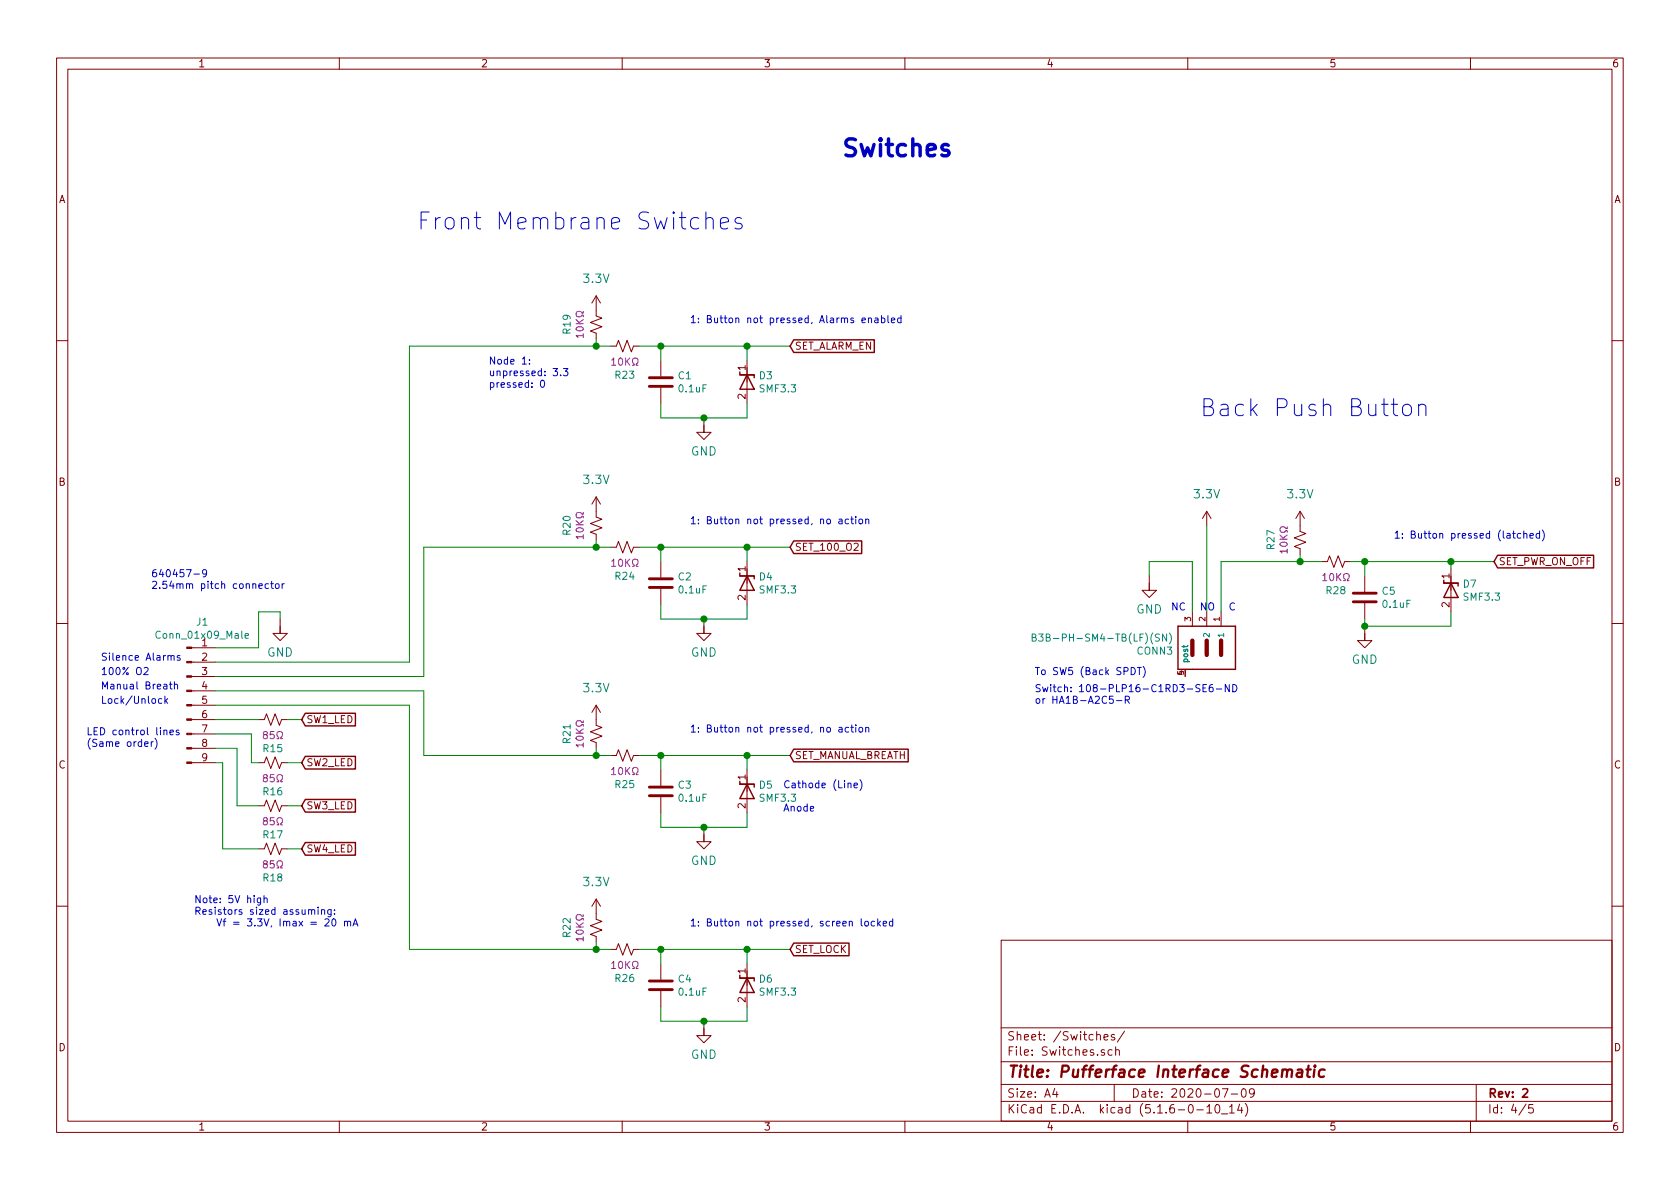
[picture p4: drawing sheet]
<svg xmlns="http://www.w3.org/2000/svg" width="297mm" height="210mm" viewBox="0 0 297 210" stroke-linecap="round" stroke-linejoin="round" font-family="sans-serif">
<g fill="none" stroke="#840000" stroke-width=".18">
<path d="M10 10.3h277v189.9h-277zM12 12.2h273v186.1h-273zM60 10.3v1.9M110 10.3v1.9M160 10.3v1.9M210 10.3v1.9M260 10.3v1.9M105.4 52.3v3.6l1 .4-2 .7 2 .8-2 .7 1 .4v1M105.4 52.3l-.8 1.3M105.4 52.3l.8 1.3M10 60.2h2M107.9 61.2h1.1l.3-1 .8 2 .8-2 .7 2 .4-1h1"/>
<path d="M116.8 63.7v2.8M116.8 68.6v2.8M124.5 73.9v2.5h-1.3l1.3 1.3 1.2-1.3h-1.2v-1.2M132.1 63.7v7.7M285 60.2h2M105.4 87.9v3.5l1 .4-2 .8 2 .7-2 .8 1 .4v1M105.4 87.9l-.8 1.2M105.4 87.9l.8 1.2M107.9 96.8h1.1l.3-1 .8 2 .8-2 .7 2 .4-1h1M116.8 99.3v2.8M132.1 99.3v7.6M151 96.2l.5-.1 .2 .1v.2v.2l-.7 .7h.7"/>
<path d="M213.4 90.4l-.8 1.3M213.4 90.4l.7 1.3M213.4 90.4v2.6M229.9 90.4v3.6l1 .4-2 .7 2 .8-2 .7 1 .4v1M229.9 90.4l-.8 1.3M229.9 90.4l.7 1.3M233.7 99.3h1l.4-1 .7 2 .8-2 .8 2 .3-1h1.1M10 110.3h2M33.9 119.6h4.2M33.9 117.1h4.2M33.9 114.5h4.2M49.5 109.5v2.5h-1.2l1.2 1.3 1.3-1.3h-1.3v-1.3"/>
<path d="M116.8 104.1v2.8M124.5 109.5v2.5h-1.3l1.3 1.3 1.2-1.3h-1.2v-1.3M203.2 101.8v2.6h-1.3l1.3 1.3 1.3-1.3h-1.3v-1.3M210.8 108.2v2.5M213.4 108.2v2.5M215.9 108.2v2.5M241.3 110.7v2.6h-1.3l1.3 1.2 1.3-1.2h-1.3v-1.3M241.3 101.8v2.8M241.3 106.7v2.8M256.5 100.6v7.6M285 110.3h2M33.9 134.9h4.2"/>
<path d="M33.9 132.3h4.2M33.9 129.8h4.2M33.9 127.2h4.2M33.9 124.7h4.2M33.9 122.2h4.2M45.7 134.9h1l.4-1 .8 2 .7-2 .8 2 .4-1h1M45.7 127.2h1l.4-1 .8 2.1 .7-2.1 .8 2.1 .4-1.1h1M105.4 124.7v3.6l1 .3-2 .8 2 .8-2 .7 1 .4v1M105.4 124.7l-.8 1.3M105.4 124.7l.8 1.3M107.9 133.6h1.1l.3-1 .8 2 .8-2 .7 2 .4-1h1M116.8 136.1v2.8"/>
<path d="M132.1 136.1v7.7M45.7 150.1h1l.4-1 .8 2 .7-2 .8 2 .4-1h1M45.7 142.5h1l.4-1 .8 2 .7-2 .8 2 .4-1h1M105.4 159v3.6l1 .3-2 .8 2 .8-2 .7 1 .4v1M105.4 159l-.8 1.3M105.4 159l.8 1.3M116.8 141v2.8M124.5 146.3v2.5h-1.3l1.3 1.3 1.2-1.3h-1.2v-1.2M10 160.2h2M107.9 167.9h1.1l.3-1 .8 2 .8-2 .7 2 .4-1h1M116.8 170.4v2.8M116.8 175.3v2.7"/>
<path d="M132.1 170.4v7.6M177 166.3h108v32h-108zM285 160.2h2M60 198.3v1.9M110 198.3v1.9M124.5 180.6v2.5h-1.3l1.3 1.3 1.2-1.3h-1.2v-1.2M160 198.3v1.9M177 194.8h108M177 191.8h108M177 187.8h108M177 181.8h108M186.5 192.5l-.4 1h1"/>
<path d="M186.8 193v1M195.2 183.4l.7-.1-.1-.3-.4-.1-.2 .2 .1 .7h.5M195.3 185.7a.37 .37 0 0 0-.6 .1l.1 .2 .5 .2v.1l-.2 .3-.4-.1M196.6 185.7l-.4-.1-.3 .3 .1 .6 .2 .1 .4-.1M197 191.8v3M197.1 183a.37 .37 0 0 0-.6 .1v.3l.6 .1v.1l-.2 .3-.4-.1M197.3 185.7a.37 .37 0 0 1 .6 .1v.8M197.3 185.1v1.5M198.8 182.3l-1.2 2M210 198.3v1.9M211.6 196.3h1.2M213.4 195.8l.4-.5v1.5"/>
<path d="M213.4 196.8h.8M215 195.4l.3-.1a.94 .94 0 0 1 0 1.5 .8 .8 0 0 1-.6-.6 .8 .8 0 0 1 .3-.8zM216 197h1.1M216.1 192.5h1l-.6 1.5M217.4 195.8l.4-.5v1.5M217.4 196.8h.8M217.7 193.5h1.1M219.2 195.2l-.4 1.1h.9M219.5 195.8v1M219.6 192.7l.4-.2a.94 .94 0 0 1 0 1.5 .82 .82 0 0 1-.4-1.3zM220.2 195.1a1.71 1.71 0 0 1 0 2.3M221.8 193.2l-.3 .3h-.3l-.3-.3v-.4l.2-.2 .4-.1 .2 .2a1.13 1.13 0 0 1-.2 1.2l-.4 .1"/>
<path d="M260 198.3v1.9M261 191.8v6.5M269.8 195.2l-1.2 2M271 195.3h-.7v.7l.2-.1 .5 .1 .1 .2-.1 .5-.2 .1-.5-.1"/>
</g>
<path d="M269.2 192.7l.3-.2h.3l.3 .5-.9 1h.9" fill="none" stroke="#840000" stroke-width=".3"/>
<path d="M226.8 189.3a.5 .5 0 0 1 .8 .1l-.1 1M227.6 189.4a.47 .47 0 0 1 .4-.3 .47 .47 0 0 1 .5 .3l-.2 1M229.4 189.2h.8l-.1 1.2M230.3 189.6l-.7 .1a.4 .4 0 0 0-.4 .3 .4 .4 0 0 0 .3 .4l.7-.1M231 189.1h.7M231.4 188.4l-.3 1.8 .1 .1 .4 .1M232.4 189.1l-.1 1.3M232.5 188.4l-.1 .1 .1 .1v-.2v.2M234.2 189.2a.68 .68 0 0 0-1 .3v.8l.3 .1 .6-.1" fill="none" stroke="#840000" stroke-width=".41"/>
<g fill="#840000" stroke="#840000" stroke-width=".18">
<path d="M33 134.7h.9v.3h-.9z"/>
<path d="M33 132.2h.9v.3h-.9z"/>
<path d="M33 129.7h.9v.2h-.9z"/>
<path d="M33 127.1h.9v.3h-.9z"/>
<path d="M33 124.6h.9v.2h-.9z"/>
<path d="M33 122h.9v.3h-.9z"/>
<path d="M33 119.5h.9v.3h-.9z"/>
<path d="M33 117h.9v.2h-.9z"/>
<path d="M33 114.4h.9v.3h-.9z"/>
</g>
<path d="M43.3 112.4l.6-.1v-.2l-.4-.1-.2 .2 .1 .6h.5M182.5 112.7h.5l.2-.2-.1-.3-.6-.1v1.3h.5l.2-.2v-.3l-.3-.2M183.6 112.1h.8l-.4 .5 .4 .1v.6l-.2 .1-.6-.1M206.3 112.1v1.3l-.8-1.3v1.3M206.8 111.9a1.47 1.47 0 0 1 0 2M209.3 114.1v.4M210 114.1l-.1 .2h-.9" fill="none" stroke="#008484" stroke-width=".18"/>
<g fill="none" stroke="#840000" stroke-width=".25">
<path d="M130.8 65.8v.5h2.5v.5M130.8 66.3h2.5M132.1 66.3l1.2 2.5h-2.5zM140.3 60.1h14.3v2.2h-14.3l-.6-1.1zM140.3 95.7h12v2.2h-12l-.6-1.1zM264.8 98.2h17v2.2h-17l-.6-1.1zM130.8 101.3v.5h2.5v.6M130.8 101.8h2.5M132.1 101.8l1.2 2.6h-2.5zM208.3 110.7h2.5zM208.3 118.4h2.5zM208.3 110.7v7.7"/>
<path d="M210.8 110.7h7.6v7.7h-7.6M255.3 102.6v.5h2.5v.5M255.3 103.1h2.5M256.5 103.1l1.3 2.6h-2.5zM54 133.8h8.8v2.2h-8.8l-.7-1.1zM54 126.1h8.8v2.3h-8.8l-.7-1.2zM130.8 138.2v.5h2.5v.5M130.8 138.7h2.5M132.1 138.7l1.2 2.5h-2.5zM140.3 132.5h20.3v2.2h-20.3l-.6-1.1zM54 149h8.8v2.2h-8.8l-.7-1.1zM54 141.4h8.8v2.2h-8.8l-.7-1.1z"/>
<path d="M130.8 172.5v.5h2.5v.5M130.8 173h2.5M132.1 173l1.2 2.5h-2.5zM140.3 166.8h9.8v2.2h-9.8l-.6-1.1z"/>
</g>
<g fill="none" stroke="#840084" stroke-width=".18">
<path d="M103.1 59.4h-1.2l.3 .3M103.1 55.1v.3h-.2a.54 .54 0 0 0-.7-.3 .54 .54 0 0 0-.3 .7 .59 .59 0 0 0 1-.1h.2v.3M103.1 59v.7M108.2 63.7l.3-.4v1.3M108.2 64.6h.7M111.8 64.6h.3v-.2a.54 .54 0 0 1-.2-.8 .54 .54 0 0 1 .7-.2 .59 .59 0 0 1-.1 1v.2h.3M103.1 94.9h-1.2l.3 .4M103.1 90.6v.3h-.2a.54 .54 0 0 0-.7-.3 .54 .54 0 0 0-.3 .8 .59 .59 0 0 0 1-.1h.2v.3M103.1 94.6v.7M108.2 99.2l.3-.3v1.2M227.6 97.5h-1.3l.4 .3M227.6 93.2v.3h-.2a.54 .54 0 0 0-.8-.3 .54 .54 0 0 0-.2 .7 .59 .59 0 0 0 1-.1h.2v.3"/>
<path d="M227.6 97.1v.7M108.2 100.1h.7M111.8 100.1h.3v-.2a.54 .54 0 0 1-.2-.7 .54 .54 0 0 1 .7-.2 .59 .59 0 0 1-.1 .9v.2h.3M233.9 101.8l.3-.4v1.3M233.9 102.7h.7M237.6 102.7h.3v-.2a.54 .54 0 0 1-.3-.8 .54 .54 0 0 1 .8-.2 .59 .59 0 0 1-.2 1v.2h.3M46.8 137.5l-.2-.1v-.3l.2-.1 .4 .1v.3l-.5 .2-.1 .2v.2l.2 .2h.4l.1-.2-.1-.4-.2-.1M46.8 129.9l-.2-.1v-.3l.2-.1h.4v.4l-.5 .2-.1 .1v.3l.2 .2h.4l.1-.2-.1-.4-.2-.1M48.4 137h-.6v.6l.2-.1 .4 .1v.5l-.1 .1-.5-.1M48.4 129.4h-.6v.6l.2-.2 .4 .2v.5l-.1 .1-.5-.1M49 138.2h.3v-.2a.54 .54 0 0 1-.3-.7 .54 .54 0 0 1 .8-.2 .59 .59 0 0 1-.2 .9v.2h.3M49 130.6h.3v-.2a.54 .54 0 0 1-.3-.7 .54 .54 0 0 1 .8-.3 .59 .59 0 0 1-.2 1v.2h.3"/>
<path d="M103.1 131.7h-1.2l.3 .4M103.1 127.5v.3h-.2a.54 .54 0 0 0-.7-.3 .54 .54 0 0 0-.3 .7 .59 .59 0 0 0 1-.1h.2v.3M103.1 131.4v.7M108.2 136.1l.3-.4v1.3M108.2 137h.7M111.8 137h.3v-.3a.54 .54 0 0 1-.2-.7 .54 .54 0 0 1 .7-.2 .59 .59 0 0 1-.1 .9v.3h.3M46.8 152.8l-.2-.2v-.3l.2-.1 .4 .1v.3l-.5 .2-.1 .2v.3l.2 .2 .4-.1 .1-.1-.1-.4-.2-.1M46.8 145.2l-.2-.2v-.3l.2-.1 .4 .1v.3l-.5 .2-.1 .2v.2l.2 .3 .4-.1 .1-.2-.1-.3-.2-.1M48.4 152.2h-.6v.6l.2-.1 .4 .1v.6l-.1 .1-.5-.1M48.4 144.6h-.6v.6l.2-.1 .4 .1v.5l-.1 .2-.5-.2M49 153.5h.3v-.2a.54 .54 0 0 1-.3-.8 .54 .54 0 0 1 .8-.2 .59 .59 0 0 1-.2 1v.2h.3M49 145.9h.3v-.3a.54 .54 0 0 1-.3-.7 .54 .54 0 0 1 .8-.2 .59 .59 0 0 1-.2 .9v.3h.3"/>
<path d="M103.1 166h-1.2l.3 .4M103.1 161.7v.3h-.2a.54 .54 0 0 0-.7-.2 .54 .54 0 0 0-.3 .7 .59 .59 0 0 0 1-.1h.2v.3M103.1 165.7v.7M108.2 170.4l.3-.4v1.3M108.2 171.3h.7M111.8 171.3h.3v-.3a.54 .54 0 0 1-.2-.7 .54 .54 0 0 1 .7-.2 .59 .59 0 0 1-.1 .9v.3h.3"/>
</g>
<path d="M114.8 68.3h4.1M114.8 66.8h4.1M114.8 103.9h4.1M114.8 102.4h4.1M239.3 106.4h4M239.3 104.9h4M114.8 139.2h4.1M114.8 140.7h4.1M114.8 175h4.1M114.8 173.5h4.1" fill="none" stroke="#840000" stroke-width=".51"/>
<path d="M210.8 113.3v2.5M213.4 113.3v2.5M215.9 113.3v2.5" fill="none" stroke="#840000" stroke-width=".76"/>
<g fill="none" stroke="#008400" stroke-width=".18">
<path d="M105.4 59.9v1.3M107.9 61.2h-35.5v55.9h-34.3M113 61.2h26.7M116.8 61.2v2.5M116.8 71.4v2.5h15.3v-2.5M132.1 61.2v2.5M105.4 95.5v1.3M107.9 96.8h-33v22.8h-36.8M113 96.8h26.7M116.8 96.8v2.5M132.1 96.8v2.5M213.4 93v15.2"/>
<path d="M229.9 98v1.3M233.7 99.3h-17.8v8.9M238.8 99.3h25.4M241.3 99.3v2.5M256.5 99.3v1.3M49.5 109.5v-1.3h-3.8v6.3h-7.6M116.8 106.9v2.6h15.3v-2.6M203.2 101.8v-2.5h7.6v8.9M256.5 108.2v2.5h-15.2v-1.2M38.1 124.7h34.3v43.2h35.5M38.1 122.2h36.8v11.4h33M38.1 134.9h1.3v15.2h6.3"/>
<path d="M38.1 129.8h6.3v5.1h1.3M38.1 132.3h3.8v10.2h3.8M38.1 127.2h7.6M50.8 134.9h2.5M50.8 127.2h2.5M105.4 132.3v1.3M113 133.6h26.7M116.8 133.6v2.5M132.1 133.6v2.5M50.8 150.1h2.5M50.8 142.5h2.5M116.8 143.8v2.5h15.3v-2.5"/>
<path d="M105.4 166.6v1.3M113 167.9h26.7M116.8 167.9v2.5M116.8 178v2.6h15.3v-2.6M132.1 167.9v2.5"/>
</g>
<g fill="none" stroke="#0000c2" stroke-width=".18">
<path d="M124.8 38.8a.76 .76 0 0 1 1.3 .1v1.6M124.8 37.5v3M127.4 39.5l1.4-.3-.1-.6-.3-.1h-.6l-.3 .1-.1 .3v1.2l.1 .2 .3 .2h.6l.3-.2M131.1 38.6l-.3-.1h-.4l-.3 .1-.2 .3 .2 .4 1 .3 .1 .3-.1 .4-.3 .2h-.5l-.4-.2M152.4 56.6l.6-.1v-.2l-.4-.1-.2 .2 .1 .6h.5M153.5 56.4l.2-.2 .3 .1 .1 .8M153.5 56.2v.9M154.7 56.3h.5v.8M155.2 56.5l-.4 .1-.2 .2 .2 .3 .4-.1M155.9 56.3l.3-.1 .3 .3-.2 .5h-.4M155.9 55.8v1.3M157 55.8v1.1l.2 .2"/>
<path d="M157.6 56.6l.6-.1-.1-.2-.3-.1-.2 .2 .1 .6h.4M159.3 56.3l-.4-.1-.2 .3 .1 .5h.5M159.3 55.8v1.3M92.4 64.4h.7M93.6 64.3v.1M93.6 63.6v.1M95.7 67.4l.2-.2a.67 .67 0 0 1 .4 .7 .67 .67 0 0 1-.4 .6l-.3-.2v-.3zM99.1 66.3v.1M99.6 65.2h.8l-.4 .5 .3 .1 .1 .4-.2 .2-.6-.1M246 71.5h1.1M246.4 70.5v2.6l.2 .2 .5 .2M248.1 71.8a.81 .81 0 0 1 .8-.3 .81 .81 0 0 1 .7 .6v.8a.81 .81 0 0 1-.8 .6 .81 .81 0 0 1-.8-.6v-.8z"/>
<path d="M250.8 71.8a.76 .76 0 0 1 1.3 .1v1.6M250.8 71.5v2M148.4 91.8h.4l.1 .8M148.9 92.1h-.4l-.2 .2 .2 .3h.4M150 91.8h-.3l-.3 .2 .2 .6h.4M150.4 91.8h.5M150.6 91.4v1.1l.3 .1M151.3 91.4v.1M151.3 91.8v.8M152 91.8h.3l.2 .1v.5l-.1 .2h-.3l-.2-.1zM153.1 91.9l.1-.1h.3l.1 .8M153.1 91.8v.8"/>
<path d="M268.9 94.4l-.4-.1-.2 .3 .1 .5h.5M269.4 94.5l.2-.2 .3 .1 .1 .8M269.4 93.9v1.3M270.5 94.7l.6-.1v-.2l-.4-.1-.2 .2 .1 .6h.5M272.2 94.4l-.3-.1-.3 .3 .1 .5h.5M272.2 93.9v1.3M272.7 93.7a1.47 1.47 0 0 1 0 2M25.5 118.2l.5-.2 .2 .4-.1 .2-.7 .7h.8M29.7 116l.2-.1 .3 .1 .1 .8M30.3 116.1l.1-.2 .3 .1 .1 .8M31.8 116l-.3-.1-.2 .2 .1 .2 .4 .1v.3h-.5M34.3 101.5h1"/>
<path d="M36.5 101.3l-.2 .2h-.4l-.1-.2 .1-.4 .1-.2h.3l.2 .3a.97 .97 0 0 1-.2 .9l-.4 .1M45.8 103.6l.6-.1-.1-.2-.3-.1-.2 .2v.6h.5M47.5 103.3l-.4-.1-.2 .2 .1 .6h.5M47.8 103.2h.5M48 102.8v1.1l.3 .2M48.7 103.3l.2-.1 .4 .1 .1 .5-.2 .2-.3 .1-.2-.2zM49.9 103.2v.9M50.3 103.2l-.4 .2M200 118a.64 .64 0 0 1 .7 .7 .64 .64 0 0 1-.7 .6zM201.1 118h.7M201.4 118v1.3M202.1 117.9a1.4 1.4 0 0 1 0 1.9"/>
<path d="M25.6 131.6l.6-.1-.1-.3h-.3l-.2 .1 .1 .6h.4M26.7 131.2v.8M27.1 131.2h-.3l-.1 .2M27.4 130.6a1.47 1.47 0 0 1 0 1.9M28.6 123.6l-.4-.1-.2 .3 .1 .5h.5M29 129.2l.2-.1 .3 .1v.7M29.2 123.1v1.3M29.3 123.9l.3 .5M29.6 123.5l-.4 .5M29.9 121h.5M30 129.5l.7-.1-.1-.2-.3-.1-.3 .2 .1 .6h.5M30.1 120.6v1.1l.3 .1"/>
<path d="M30.8 121.1l.2-.1 .3 .1 .1 .7M30.8 120.6v1.2M31.6 129.2l-.3-.1-.2 .2 .1 .2 .4 .1v.3h-.5M148.4 128.7h.4l.1 .8M148.9 128.9l-.4 .1-.2 .2 .2 .3 .4-.1M150 128.7l-.3-.1-.3 .2 .2 .6h.4M150.4 128.6h.5M150.6 128.2v1.1l.3 .2M151 138.9l.6-.1v-.3h-.4l-.2 .2 .1 .6h.5M151.3 128.2v.1M151.3 128.6v.9M152 128.7l.3-.1 .2 .1v.5l-.1 .2-.3 .1-.2-.2z"/>
<path d="M152 137.9a1.47 1.47 0 0 1 0 1.9M153.1 128.7l.1-.1 .3 .1 .1 .8M153.1 128.6v.9M197.4 123.9h1M199 123.8l.6-.1v-.5l-.1-.1h-.5v1.3M199.3 123.8l.4 .6M212.2 121.1h-.5l-.2 .1v.3l.5 .3 .2 .3-.3 .2h-.5M212.7 121.7h.4M213.3 121.1h-.6v1.2h.6M214.4 121.1h-.4a.87 .87 0 0 0 0 1.2l.5-.1v-.5l-.5-.2-.2 .3M215.1 121.8h.9M217.3 121.1v1.2l-.7-1.2v1.2"/>
<path d="M218 121.1a.64 .64 0 0 1 .7 .6 .64 .64 0 0 1-.7 .6zM46.1 158.8l-.1 1.1-.2 .2-.3-.1M46.1 158.8h-.4l-.2 .2 .1 .6h.5M46.7 158.9l.2-.1h.3v.8M46.7 158.4v1.2M55.1 161l.2-.1h.3l.1 .8M56.2 160.4v.1M56.2 160.9v.8M56.8 161l.2-.1h.3l.1 .8M56.8 160.9v.8M57.5 162.6l.4-.1 .3 .3-.8 .9h.8M58.5 160.9v1.1l-.2 .1-.3-.1"/>
<path d="M58.5 160.9h-.3l-.3 .2 .2 .5h.4M58.8 162.6l.2-.1a.69 .69 0 0 1 .4 .6 .69 .69 0 0 1-.4 .6l-.2-.1-.1-.3zM59.2 161.6v.1M59.2 160.9v.1M60.9 163l.2-.1 .3 .1v.7M60.9 162.9v.8M61.4 163.1l.2-.2 .3 .1 .1 .7M62.4 163.7l.4-1.2 .5 1.2M62.5 163.4h.6M152.3 162.5v1.1l.2 .1M153 163l.3-.1 .2 .1-.1 .7h-.3l-.2-.2zM154.6 163l-.3-.1-.3 .2 .2 .6h.4"/>
<path d="M155.2 162.5v1.2M155.3 163.3l.4 .4M155.7 162.9l-.5 .5M156.2 163.3l.6-.1-.1-.2-.4-.1-.1 .2v.6h.5M157.8 163l-.3-.1-.2 .2 .1 .6h.4M157.8 162.5v1.2"/>
</g>
<g fill="#008400" stroke="#008400" stroke-width=".25">
<circle cx="124.5" cy="73.9" r=".51"/>
<circle cx="124.5" cy="109.5" r=".51"/>
<circle cx="124.5" cy="146.3" r=".51"/>
<circle cx="124.5" cy="180.6" r=".51"/>
<circle cx="105.4" cy="167.9" r=".51"/>
<circle cx="105.4" cy="133.6" r=".51"/>
<circle cx="105.4" cy="96.8" r=".51"/>
<circle cx="105.4" cy="61.2" r=".51"/>
<circle cx="116.8" cy="61.2" r=".51"/>
<circle cx="241.3" cy="99.3" r=".51"/>
<circle cx="132.1" cy="96.8" r=".51"/>
<circle cx="116.8" cy="167.9" r=".51"/>
<circle cx="132.1" cy="167.9" r=".51"/>
<circle cx="256.5" cy="99.3" r=".51"/>
<circle cx="241.3" cy="110.7" r=".51"/>
<circle cx="116.8" cy="96.8" r=".51"/>
<circle cx="116.8" cy="133.6" r=".51"/>
<circle cx="132.1" cy="133.6" r=".51"/>
<circle cx="132.1" cy="61.2" r=".51"/>
<circle cx="229.9" cy="99.3" r=".51"/>
</g>
<g font-size="4.2" fill="#0000c2">
<text x="148.6" y="27.7">Switches</text>
<text x="73.7" y="40.6">Front Membrane Switches</text>
<text x="212.1" y="73.7">Back Push Button</text>
</g>
<text font-size="2.8" fill="#840000" x="178" y="190.5">Title: Pufferface Interface Schematic</text>
<g font-size="2.1" fill="#008484">
<text x="103.3" y="50">3.3V</text>
<text x="122.1" y="80.6">GND</text>
<text x="103.3" y="85.6">3.3V</text>
<text x="211.2" y="88.1">3.3V</text>
<text x="227.7" y="88.1">3.3V</text>
<text x="200.9" y="108.5">GND</text>
<text x="47.2" y="116.1">GND</text>
<text x="122.1" y="116.1">GND</text>
<text x="239" y="117.4">GND</text>
<text x="103.3" y="122.4">3.3V</text>
<text x="122.1" y="153">GND</text>
<text x="103.3" y="156.7">3.3V</text>
<text x="122.1" y="187.2">GND</text>
</g>
<g font-size="2.1" fill="#840000">
<text x="178" y="184">Sheet: /Switches/</text>
<text x="178" y="186.7">File: Switches.sch</text>
<text x="178" y="196.9">KiCad E.D.A. kicad (5.1.6-0-10_14)</text>
<text x="178" y="194.1">Size: A4</text>
<text x="200" y="194.1">Date: 2020-07-09</text>
<text x="263" y="194.1">Rev: 2</text>
<text x="263" y="196.9">Id: 4/5</text>
</g>
<g font-size="1.8" fill="#840000">
<text x="35" y="11.9">1</text>
<text x="85" y="11.9">2</text>
<text x="135" y="11.9">3</text>
<text x="185" y="11.9">4</text>
<text x="235" y="11.9">5</text>
<text x="285" y="11.9">6</text>
<text x="10.4" y="35.9">A</text>
<text x="285.4" y="35.9">A</text>
<text x="131.8" y="65.5" transform="rotate(-90 131.8 65.5)">1</text>
<text x="140.5" y="61.8">SET_ALARM_EN</text>
<text x="131.8" y="70.6" transform="rotate(-90 131.8 70.6)">2</text>
<text x="10.4" y="85.9">B</text>
<text x="285.4" y="85.9">B</text>
<text x="131.8" y="101.1" transform="rotate(-90 131.8 101.1)">1</text>
<text x="140.5" y="97.4">SET_100_O2</text>
<text x="264.9" y="99.9">SET_PWR_ON_OFF</text>
<text x="131.8" y="106.1" transform="rotate(-90 131.8 106.1)">2</text>
<text x="256.3" y="107.4" transform="rotate(-90 256.3 107.4)">2</text>
<text x="256.3" y="102.3" transform="rotate(-90 256.3 102.3)">1</text>
<text x="35.7" y="114.3">1</text>
<text x="35.7" y="116.8">2</text>
<text x="35.7" y="119.4">3</text>
<text x="35.7" y="121.9">4</text>
<text x="35.7" y="124.5">5</text>
<text x="35.7" y="127">6</text>
<text x="35.7" y="129.5">7</text>
<text x="54.1" y="127.9">SW1_LED</text>
<text x="10.4" y="135.9">C</text>
<text x="35.7" y="132.1">8</text>
<text x="35.7" y="134.6">9</text>
<text x="54.1" y="135.5">SW2_LED</text>
<text x="131.8" y="137.9" transform="rotate(-90 131.8 137.9)">1</text>
<text x="140.5" y="134.2">SET_MANUAL_BREATH</text>
<text x="285.4" y="135.9">C</text>
<text x="54.1" y="143.1">SW3_LED</text>
<text x="131.8" y="143" transform="rotate(-90 131.8 143)">2</text>
<text x="54.1" y="150.7">SW4_LED</text>
<text x="131.8" y="172.2" transform="rotate(-90 131.8 172.2)">1</text>
<text x="140.5" y="168.5">SET_LOCK</text>
<text x="131.8" y="177.3" transform="rotate(-90 131.8 177.3)">2</text>
<text x="10.4" y="185.9">D</text>
<text x="285.4" y="185.9">D</text>
<text x="35" y="199.9">1</text>
<text x="85" y="199.9">2</text>
<text x="135" y="199.9">3</text>
<text x="185" y="199.9">4</text>
<text x="235" y="199.9">5</text>
<text x="285" y="199.9">6</text>
</g>
<g font-size="1.8" fill="#008484">
<text x="100.9" y="59" transform="rotate(-90 100.9 59)">R19</text>
<text x="108.8" y="67">R23</text>
<text x="120" y="67.1">C1</text>
<text x="120.1" y="69.4">0.1uF</text>
<text x="134.3" y="67.1">D3</text>
<text x="134.4" y="69.4">SMF3.3</text>
<text x="100.9" y="94.6" transform="rotate(-90 100.9 94.6)">R20</text>
<text x="225.3" y="97.1" transform="rotate(-90 225.3 97.1)">R27</text>
<text x="108.8" y="102.5">R24</text>
<text x="120" y="102.6">C2</text>
<text x="120.1" y="104.9">0.1uF</text>
<text x="134.3" y="102.6">D4</text>
<text x="134.4" y="104.9">SMF3.3</text>
<text x="234.6" y="105.1">R28</text>
<text x="244.4" y="105.2">C5</text>
<text x="244.6" y="107.5">0.1uF</text>
<text x="258.7" y="103.9">D7</text>
<text x="258.9" y="106.2">SMF3.3</text>
<text x="28.1" y="112.9">Conn_01x09_Male</text>
<text x="34.8" y="110.6">J1</text>
<text x="184.5" y="113.5">B3B-PH-SM4-TB(LF)(SN)</text>
<text x="201.1" y="115.8">CONN3</text>
<text x="100.9" y="131.4" transform="rotate(-90 100.9 131.4)">R21</text>
<text x="46.6" y="133">R15</text>
<text x="46.6" y="140.6">R16</text>
<text x="108.8" y="139.4">R25</text>
<text x="120" y="139.5">C3</text>
<text x="120.1" y="141.8">0.1uF</text>
<text x="134.3" y="139.5">D5</text>
<text x="134.4" y="141.8">SMF3.3</text>
<text x="46.6" y="148.3">R17</text>
<text x="46.6" y="155.9">R18</text>
<text x="100.9" y="165.7" transform="rotate(-90 100.9 165.7)">R22</text>
<text x="108.8" y="173.7">R26</text>
<text x="120" y="173.8">C4</text>
<text x="134.3" y="173.8">D6</text>
<text x="120.1" y="176.1">0.1uF</text>
<text x="134.4" y="176.1">SMF3.3</text>
</g>
<g font-size="1.8" fill="#840084">
<text x="103.2" y="59" transform="rotate(-90 103.2 59)">10K</text>
<text x="108.9" y="64.7">10K</text>
<text x="103.2" y="94.6" transform="rotate(-90 103.2 94.6)">10K</text>
<text x="108.9" y="100.2">10K</text>
<text x="227.7" y="97.1" transform="rotate(-90 227.7 97.1)">10K</text>
<text x="234.6" y="102.8">10K</text>
<text x="103.2" y="131.4" transform="rotate(-90 103.2 131.4)">10K</text>
<text x="108.9" y="137.1">10K</text>
<text x="103.2" y="165.7" transform="rotate(-90 103.2 165.7)">10K</text>
<text x="108.9" y="171.3">10K</text>
</g>
<g font-size="1.8" fill="#0000c2">
<text x="121.9" y="57.1">1: Button not pressed, Alarms enabled</text>
<text x="86.4" y="64.5">Node 1:</text>
<text x="86.4" y="66.5">unpressed: 3.3</text>
<text x="86.4" y="68.6">pressed: 0</text>
<text x="121.9" y="92.7">1: Button not pressed, no action</text>
<text x="246.4" y="95.2">1: Button pressed (latched)</text>
<text x="26.7" y="102.1">640457-9</text>
<text x="26.7" y="104.1">2.54mm pitch connector</text>
<text x="207" y="107.9">NC</text>
<text x="212.1" y="107.9">NO</text>
<text x="217.2" y="107.9">C</text>
<text x="17.8" y="119.4">100% O2</text>
<text x="17.8" y="116.8">Silence Alarms</text>
<text x="182.9" y="119.4">To SW5 (Back SPDT)</text>
<text x="17.8" y="124.5">Lock/Unlock</text>
<text x="17.8" y="121.9">Manual Breath</text>
<text x="182.9" y="122.4">Switch: 108-PLP16-C1RD3-SE6-ND</text>
<text x="182.9" y="124.5">or HA1B-A2C5-R</text>
<text x="15.2" y="130">LED control lines</text>
<text x="121.9" y="129.5">1: Button not pressed, no action</text>
<text x="15.2" y="132.1">(Same order)</text>
<text x="138.4" y="139.4">Cathode (Line)</text>
<text x="138.4" y="143.5">Anode</text>
<text x="34.3" y="159.7">Note: 5V high</text>
<text x="34.3" y="161.8">Resistors sized assuming:</text>
<text x="36.3" y="163.8">Vf = 3.3V, Imax = 20 mA</text>
<text x="121.9" y="163.8">1: Button not pressed, screen locked</text>
</g>
<g font-size="1.4" fill="#840000">
<text x="210.6" y="109.8" transform="rotate(-90 210.6 109.8)">3</text>
<text x="213.1" y="109.8" transform="rotate(-90 213.1 109.8)">2</text>
<text x="215.6" y="109.8" transform="rotate(-90 215.6 109.8)">1</text>
<text x="209.3" y="119.4" transform="rotate(-90 209.3 119.4)">5</text>
</g>
<g font-size="1.4" fill="#008484">
<text x="213.9" y="112.5" transform="rotate(-90 213.9 112.5)">2</text>
<text x="216.4" y="112.5" transform="rotate(-90 216.4 112.5)">1</text>
<text x="210.1" y="117.3" transform="rotate(-90 210.1 117.3)">post</text>
</g>
</svg>
